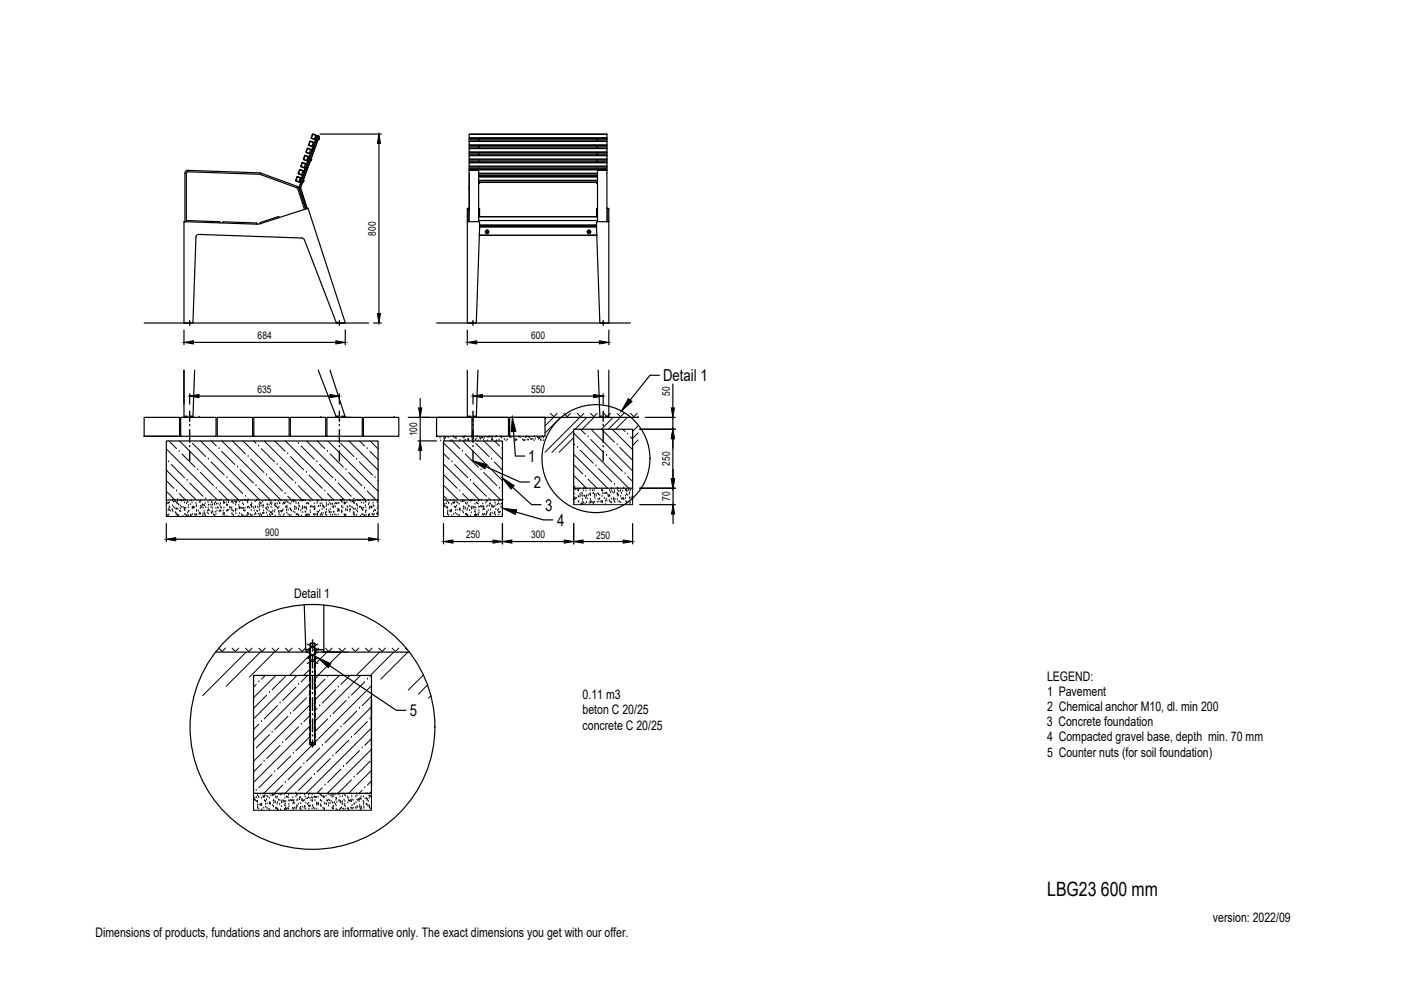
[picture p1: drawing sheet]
<svg xmlns="http://www.w3.org/2000/svg" width="297mm" height="210mm" viewBox="0 0 297 210" stroke-linecap="round" stroke-linejoin="round" font-family="sans-serif">
<!-- layer: 0 -->
<g fill="none" stroke="#000" stroke-width=".25">
<path d="M39.8 36.1l-.4 .2-.2 .4v10.3M39.8 36.1l15.3 .6M55 36.7l8.1 2.8M55.1 37l-15.5-.5-.1 10.5M55.1 37l7.8 2.8M62.8 38.2l.8 .4M62.9 39.8l.2 .2 1.5 4.4M62.9 37.5l-.2 .8 .9 .4M63 39.5l.4 .4 1.4 4.4-1.4-4.4M63.1 37.4l-.2 .1M63.1 37.4l.8 .4M63.3 36.9l.9 .2"/>
<path d="M63.3 36.8l.9 .3M63.4 39.7v.2M63.5 36l.1-.1 .8 .4M63.5 36l-.2 .9M63.6 38.7l3.6-9.9h.2l-3.6 9.9M63.6 38.7h.2M63.6 38.6v.1M63.6 38.3h.1M63.6 38.3l.1 .1M63.7 38.1l-.1 .2M63.7 38.1h.1M63.9 37.8l-.2-.1-.3 .8 .2 .1"/>
<path d="M63.9 37.8l-.9-.3-.2 .8M64.1 38.6h.1M64.3 38.1l.1 .1M64.3 38.6h-.1M64.3 38.5v.1M64.4 38.1v.2M64.4 38.2l-.2 .4M64.4 33.7l.9 .4M64.4 38.3h.1M64.4 38.3l-.1 .3 .1-.3M64.4 36.3l-.8-.3-.3 .8M64.4 36.3l-.2-.1-.3 .8 .3 .1"/>
<path d="M64.6 33l1 .2-.9-.2-.3 .7M64.6 33l-.3 .8 1 .3M65 34.8l-.9-.3-.2 .8 .8 .3M65 34.8l-.8-.4-.2 .1-.2 .8 .9 .3M65 34.8l-.2-.1-.3 .8 .2 .1M65.2 31.4l.9 .3-.9-.2-.2 .8 .8 .4-.9-.4zM65.3 33.8h.1M65.3 33.6v.2M65.3 33.6h.1M65.4 33.5l-.1 .3M65.4 33.5l.1 .1M65.4 33.5l-.1 .1"/>
<path d="M65.5 33.3l-.2-.1-.3 .8 .3 .1M65.8 30l-.3 .8 .8 .4-.8-.3-.1-.2 .3-.8 .9 .4M65.8 30l.8 .3M65.8 34.1h.1M65.9 31.7l-.3 .8 .2 .1M66 33.6h.1M66 34l-.2 .1M66 34h.1M66 33.6l.1 .2M66 33.6l-.2 .5M66.1 33.8h.1M66.1 33.8l-.1 .3 .1-.3"/>
<path d="M66.1 29.3l.8 .3M66.2 28.5l.2-.1 .8 .3-.8-.2M66.2 28.5l-.2 .8 .9 .3M66.4 28.5l-.3 .8M66.6 30.3l-.2-.1-.3 .8 .3 .1M66.9 29.3h.1M67 29l-.1 .3M67 29l.1 .1M67 29h.1M67.2 28.8l-.3-.1-.2 .8 .2 .1M67.4 29.6h.1M67.6 28.8v.2"/>
<path d="M67.6 28.9l-.2-.1-4 10.9 .4-1M67.6 29.5l-.1 .1M67.6 29.5h.1M67.6 29.5l.1-.2-.1 .2M67.6 29.1l.1 .2M67.6 29l-3.9 10.8 1.4 4.4M67.6 29l-.1 .6M67.7 29.3h.1M67.8 28.4h13M80.3 30.4v36.1M99.5 35.9l29.2 .1zM99.5 28.5l29.2-.1v.8h-29.2v-.7h29.2"/>
<path d="M99.5 36.1h2v10.9h-2.4M99.5 39.9h.1M99.5 39.7h.1M99.5 29.2v.2M99.5 29.7v.2M99.5 30.7v.2M99.5 31.2v.2M99.5 32.2v.2M99.5 32.7v.2M99.5 33.7v.2M99.5 34.2v.2M99.5 35.2v.2"/>
<path d="M99.5 35.7v.2M99.5 36v11M101.5 38.8h.2M101.5 38.4h25.2M101.5 38.2h25.2M101.5 37.5h25.2M101.5 37.4h25.2M101.5 37.2h25.2M101.5 36.9h25.2M101.5 36.7h25.2M101.5 29.7v.2M101.5 31.2v.2"/>
<path d="M101.5 32.7v.2M101.5 34.2v.2M101.5 35.7v.2M101.7 38.8v-.1h-.2h25.2h-.2v.1M101.7 38.8h.1M101.7 29.7v.2M101.7 31.2v.2M101.7 32.7v.2M101.7 34.2v.2M101.7 35.7v.2M101.7 37.2v.2M126.5 38.8h.1"/>
<path d="M126.5 29.7v.2M126.5 31.2v.2M126.5 32.7v.2M126.5 34.2v.2M126.5 35.7v.2M126.5 37.2v.2M126.5 38.8h.2M126.7 29.7v.2M126.7 31.2v.2M126.7 32.7v.2M126.7 34.2v.2M126.7 35.7v.2"/>
<path d="M128.7 35.2v.5h-29.2v-.3h29.2M128.7 34.4v.8h-29.2v-.7h29.2M128.7 34.4l-29.2 .1M128.7 33.7v.5h-29.2v-.3h29.2M128.7 32.9v.8h-29.2v-.7h29.2M128.7 32.9l-29.2 .1M128.7 32.2v.5h-29.2v-.3h29.2M128.7 31.4v.8h-29.2v-.7h29.2M128.7 31.4l-29.2 .1M128.7 30.7v.5h-29.2v-.3h29.2M128.7 29.9v.8h-29.2v-.7h29.2M128.7 29.9l-29.2 .1"/>
<path d="M128.7 29.2v.5h-29.2v-.3h29.2M128.7 29.7v.2M128.7 31.2v.2M128.7 32.7v.2M128.7 34.2v.2M128.7 35.7v.2M128.7 36v11M128.7 36.1h-2v10.9M39.1 47l-.1 21.5M39.3 47h-.2l15.4 .5M39.5 46.8h.1M39.5 46.8l7.1 .2v.3"/>
<path d="M47.3 47.3l.1-.3 7 .3 .1 .2M55.2 47.4l-.7 .1M55.2 47.4l10.1-3.3 7.9 24.3-.3 .1M59.2 46.1l-.2-.2-3.8 1.3v.2M64 50.5l.5 .3 6.8 17.6 .1 .1M64 50.5l-21.8-.8a.6 .6 0 0 0-.7 .6l-.6 18-.2 .2M99.5 44.2h-.2v2.8M99.5 44.1l-.4 .1v24.3M101.5 47l.2 .2M101.5 44.2l.2 .2M101.5 44.1l.2 .2v1.6M101.5 45.9h25.2h-25.2"/>
<path d="M101.5 46.8h25.2M101.7 47.2l-.7 21.1-.2 .2M101.7 48.1h24.8M101.7 47.8h24.8M101.7 47.7h24.8M102.9 49.1a.35 .35 0 0 0 .4 .4 .35 .35 0 0 0 .3-.4M102.9 49.1v.1M103.1 49.1l.2 .2 .1-.2M103.1 49.1h.1M103.2 49h.1M103.2 49.3h.1M103.2 49l-.1 .1"/>
<path d="M103.3 49l.1 .1M103.4 49v.1M103.4 49h.1M103.4 49.3h.1M103.4 49.1h.1M103.6 49.1v.1M103.6 49.9h.1M124.5 49.9h2M124.5 49.1a.35 .35 0 0 0 .4 .4 .35 .35 0 0 0 .3-.4M124.5 49.1v.1M124.7 49.1l.1 .2M124.7 49.1h.1"/>
<path d="M124.8 49h.1M124.8 49.3h.1M124.8 49l-.1 .1M124.9 49l.1 .1M125 49h.1M125 49.3h.1M125 49.1l-.2 .2M125 49.1h.1M125.2 49.1v.1M126.5 47.2l.7 21.1 .2 .2M126.5 48.1h-24.8h24.8M126.5 49.9h-24.9"/>
<path d="M126.7 47l-.2 .2M126.7 44.2l-.2 .2M126.7 44.1l-.2 .2v1.6M128.7 44.2h.2v2.8M128.7 44.1l.4 .1v24.3M129.1 47h-2.4M30.6 68.5h47.6M39 70v3.1M39.7 68.5h.5M40.2 68.3h.1M40.2 68.7h.1M40.2 68v.2"/>
<path d="M40.2 68.4v.2M40.2 68.8v.2M41 72.6h30.2M41.3 78.5l-.4 9.8-.2 .2M67.5 78.5l3.8 9.9 .1 .1M70 78.5l3.2 9.9-.3 .1M71.4 68.5h.1M72 68.3h.1M72 68.7h.1M72 68v.2M72 68.4v.2M72 68.8v.2"/>
<path d="M72 68.5h.4M73.2 69.9v3.2M79.2 68.5h1.6M92.6 68.5h41.1M99.1 78.5v10h.3M99.1 70v3.1M99.8 68.5h.4M100.3 68.3h.1M100.3 68.7h.1M100.3 68v.2M100.3 68.4v.2M100.3 68.8v.2"/>
<path d="M101.1 72.6h26M101.3 78.5l-.3 9.8-.2 .2M126.8 78.5l.4 9.8 .2 .2M127.9 68.3h.1M127.9 68.7h.1M127.9 68v.2M127.9 68.4v.2M127.9 68.8v.2M129.1 78.5v10h-.4M129.1 70v3.1M139.8 79.6h-2l-4.2 5.2M30.6 88.5h7.5v4h-7.5z"/>
<path d="M30.6 92.5h7.1M35.3 93.5h44.9v12.5h-44.9zM38.3 88.5h7.5v4h-7.5zM39 85.7v-7.2v10h.3M39 88.2h.7M39.3 88.5h2M40.2 88.2h.7M40.2 83.5v2.2M42.2 84h27.8M42.3 88.5h.1M46.1 88.5h7.5v4h-7.5zM53.8 88.5h7.5v4h-7.5z"/>
<path d="M61.6 88.5h7.5v4h-7.5zM68.1 88.5h.1M69.3 88.5h7.5v4h-7.5zM71.2 88.2h.7M71.4 88.5h.1M71.5 88.5h.5M72 83.5v2.2M72.2 88.5h2.1M72.4 88.2h.7M77.1 88.5h7.5v4h-7.5zM83.6 88.5h.1M86.6 88.5h48.7"/>
<path d="M88.6 93.5h3.9M89.1 84.5v2M89.1 88.5v5M89.1 95.5v2M92.6 88.5h7.5v4h-7.5zM94 93.5h12.5v12.5h-12.5zM99.1 88.2h.7M99.8 88.5h.4M100.3 83.5v2.2M100.3 88.2h.7M100.3 88.5h7.5v4h-7.5zM102.3 84h23.6"/>
<path d="M103 98.9l7.3 3.3h2M108.1 88.5h7.5v4h-7.5zM108.9 91.5l.4 5.2h2M121.6 91h12.5v12.5h-12.5zM127.2 88.2h.7M127.9 83.5v2.2M128.4 88.2h.7M135.3 88.5h.1M135.6 91h7.6M136.8 88.5h6.4M142.7 81.4v5.1M142.7 88.5v2.5"/>
<path d="M142.7 93v8.5M142.7 99.5v2M35.3 111v3.8M37.3 114.3h40.9M37.7 106h.1M72.7 106h.1M80.2 111v3.8M94 111v4.3M96 114.8h8.5M106.5 111v4.3M106.6 106h.1M108.5 114.8h11.1"/>
<path d="M108.7 103.3l4 3.7h2M109.4 108.6l5.8 1.6h2M121.6 106h.1M121.6 111v4.3M123.6 114.8h8.5M134.1 106h.1M134.1 111v4.3M135.6 103.5h7.6M135.6 107h7.6M142.7 103.5v3.5M142.7 109v2M45.7 138.3h20.1"/>
<path d="M64.5 128.2l.3 9.7 .4 .4M64.8 137.8h1M65.1 138.3l2.3 1.2-2.3 1.2M65.1 136.5l2.3 1.2M65.6 137.8v.5M65.7 138.3v.5M65.7 139.2v1M65.8 138.3h.1M65.8 136.4h1M65.8 136.4v21.1M66.8 138.3h.1M66.8 136.4v21.1"/>
<path d="M66.8 138.3h20M66.8 137.8h1.9M66.9 138.3v.5M66.9 139.2v1M67 137.8v.5M67.4 138.3l-2.3 1.2 2.3 1.2M67.4 136.5l-2.3 1.2M68.7 128.3v10M53.8 143.2h25v25h-25zM65.7 157.8l.6 .4 .6-.4M65.7 140.7v.9M65.7 142.1v.9"/>
<path d="M65.7 143.5v1M65.7 144.9v1M65.7 146.4v.9M65.7 147.8v1.4M65.7 149.7v1M65.7 151.2v.9M65.7 152.6v.9M65.7 154v1M65.7 155.4v1M65.7 156.9v.9M65.7 157.8h1.2M65.8 157.5h1"/>
<path d="M66.9 149.7v1M66.9 151.2v.9M66.9 152.6v.9M66.9 154v1M66.9 155.4v1M66.9 156.9v.9M66.9 140.7v.9M66.9 142.1v.9M66.9 143.5v1M66.9 144.9v1M66.9 146.4v.9M66.9 147.8v1.4"/>
<path d="M69.9 141.1l14.1 9.5h2M78.8 154.3v-6v18.4"/>
<circle cx="103.3" cy="49.1" r=".16"/>
<circle cx="103.3" cy="49.1" r=".15"/>
<circle cx="103.3" cy="49.1" r=".35"/>
<circle cx="124.9" cy="49.1" r=".16"/>
<circle cx="124.9" cy="49.1" r=".15"/>
<circle cx="124.9" cy="49.1" r=".35"/>
<circle cx="126.4" cy="97.2" r="11.4"/>
<circle cx="66.3" cy="154.1" r="26"/>
</g>
<!-- layer: SRAFY -->
<g fill="none" stroke="#000" stroke-width=".21">
<path d="M35.3 99.7l6.3 6.3M35.3 95.2l10.8 10.8M35.8 97.9h.1M35.8 93.5l1.6 1.6M36.3 98.5l2.8 2.8M38 95.7h.1M38.1 93.5l12.5 12.5M38.6 96.2l2.8 2.8M40.8 94l2.8 2.8M41.9 99.6h.1M42.6 93.5l12.5 12.5M44.2 97.4h.1"/>
<path d="M44.7 97.9l2.8 2.8M44.8 93.5l1.1 1.1M46.4 95.1h.1M47 95.7l2.8 2.8M47 93.5l12.6 12.5M49.3 93.5l2.7 2.7M50.4 99h.1M50.9 99.6l2.8 2.8M51.5 93.5l12.5 12.5M52.6 96.8h.1M53.2 97.4l2.8 2.8M53.8 93.5l.5 .5"/>
<path d="M54.8 94.6h.1M55.4 95.1l2.8 2.8M56 93.5l12.5 12.5M58.3 93.5l2.1 2.2M58.8 98.5h.1M59.3 99l2.8 2.8M60.5 93.5l12.5 12.5M61 96.2h.1M61.6 96.8l2.8 2.8M63.3 94h.1M63.8 94.6l2.8 2.8M65 93.5l12.5 12.5"/>
<path d="M67.2 97.9h.1M67.3 93.5l1.6 1.6M67.8 98.5l2.8 2.8M69.4 95.7h.1M69.5 93.5l10.7 10.7M70 96.2l2.8 2.8M72.2 94l2.8 2.8M73.4 99.6h.1M74 93.5l6.2 6.2M75.6 97.4h.1M76.2 97.9l2.8 2.8M76.2 93.5l1.1 1.1"/>
<path d="M77.8 95.1h.1M78.4 95.7l1.8 1.7M78.5 93.5l1.7 1.7M92.7 92.5h.1M93.3 92.9h.1M93.4 93.5h.1M94 98.4l7.7 7.6M94 93.9l12.1 12.1M94 96.1l1.3 1.3M94.1 93h.1M94.2 92.7h.1M94.2 93.4h.1"/>
<path d="M94.2 93.1h.1M94.5 92.9h.1M95 92.8h.1M95.4 93.5h.1M95.8 93.5h.1M95.8 97.9h.1M95.9 93.5l1.6 1.6M96.1 92.6h.1M96.2 92.7h.1M96.4 98.5l2.8 2.8M96.4 92.9h.1M96.7 92.8h.1"/>
<path d="M96.7 93.1h.1M97.4 93.5h.1M97.5 93.4h.1M98.1 95.7h.1M98.1 93.5l8.4 8.4M98.1 92.7h.1M98.3 92.8h.1M98.4 93.4h.1M98.4 92.9h.1M98.6 92.5h.1M98.6 96.2l2.8 2.8M98.7 93.4h.1"/>
<path d="M99.2 93.4h.1M99.2 93.1h.1M99.2 93.3h.1M99.4 93.2h.1M99.4 93.5h.1M100 92.7h.1M100.1 93.2h.1M100.1 92.7h.1M100.4 92.9h.1M100.4 93.1h.1M100.8 93.4h.1M100.9 94l2.8 2.8"/>
<path d="M101 93.1h.1M101.1 92.5h.1M101.3 92.6h.1M101.4 93.5h.1M101.7 92.7h.1M101.8 93.1h.1M101.8 93h.1M102 99.6h.1M102.1 92.7h.1M102.1 92.9h.1M102.4 92.9h.1M102.5 93.3h.1"/>
<path d="M102.6 93.5l3.9 3.9M102.7 92.9h.1M103.3 92.7h.1M103.3 93.5h.1M103.5 92.7h.1M103.7 92.6h.1M103.9 92.7h.1M104.1 92.7h.1M104.2 93.3h.1M104.2 97.4h.1M104.3 92.9h.1M104.3 93.2h.1"/>
<path d="M104.4 92.6h.1M104.5 93.3h.1M104.8 97.9l1.7 1.8M104.9 93.5l1 1.1M105 92.7h.1M105.2 92.5h.1M105.3 93.5h.1M105.8 93.3h.1M106.1 92.7h.1M106.3 92.6h.1M106.3 92.9h.1M106.4 92.7h.1"/>
<path d="M106.5 95.1h.1M106.7 92.7h.1M106.9 93.2h.1M107.3 93.5h.1M107.5 93.2h.1M108 92.7h.1M108.3 92.7h.1M108.3 92.8h.1M108.8 92.7h.1M109.2 93.2h.1M109.3 93.5h.1M109.5 93.2h.1"/>
<path d="M109.6 93.4h.1M110 92.7h.1M110 92.6h.1M110.3 92.8h.1M110.8 93.2h.1M111 93.4h.1M111.2 93.5h.1M111.3 93.4h.1M111.4 92.7h.1M111.5 92.8h.1M111.7 92.6h.1M111.8 93.3h.1"/>
<path d="M112 92.7h.1M112.1 93.3h.1M112.3 92.8h.1M112.5 93.2h.1M112.7 93.2h.1M113 93.1h.1M113.2 93.5h.1M113.3 92.6h.1M113.5 93.1h.1M114 92.7h.1M114.2 93.1h.1M114.2 92.8h.1"/>
<path d="M114.4 93h.1M114.6 93.3h.1M114.7 92.9h.1M114.7 93.4h.1M115 92.5h.1M115.2 93.4h.1M115.2 92.8h.1M115.8 88.5l-.2 .3M116.7 87.6l.7 .8 .7-.8M117.3 88.5l-1.7 1.8M118.8 88.5l-3.2 3.3M119.5 87.6l.8 .8 .7-.8"/>
<path d="M121.6 91.3l-4.6 4.6M121.6 96.3l7.2 7.2M121.6 91.8l11.7 11.7M121.6 98.6l1.9 1.9M121.6 94.1l.3 .2M121.6 92.8l-3.1 3.1M122.4 87.6l.7 .8 .7-.8M122.4 94.9h.1M122.9 88.5l-7.3 7.4M123 95.4l2.8 2.8M123.1 91l1 1M124.4 88.5l-2.5 2.5"/>
<path d="M124.7 92.6h.1M125.2 87.6l.7 .8 .7-.8M125.2 93.2l2.8 2.8M125.3 91l8.8 8.8M125.9 88.5l-2.5 2.5M126.4 98.8h.1M126.9 99.3l2.8 2.9M127.5 91l2.8 2.7M128 87.6l.7 .8 .7-.8M128.6 96.5h.1M129.2 97.1l2.8 2.8M129.8 91l4.3 4.3"/>
<path d="M130 88.5l-2.5 2.5M130.8 94.3h.1M130.9 87.6l.7 .8 .7-.8M131.4 94.9l2.7 2.7M131.5 88.5l-2.5 2.5M132 91l.5 .5M133 88.5l-2.5 2.5M133.1 92h.1M133.6 92.6l.5 .5M133.7 87.6l.7 .8 .7-.8M135.3 91.8l-1.2 1.1M135.3 90.3l-1.2 1.1"/>
<path d="M135.3 93.3l-1.2 1.1M35.3 106.9h.1M35.3 106v3.5h44.9v-3.5M35.3 104.2l1.8 1.8M35.3 101.9l1.6 1.6M35.3 109.3h.1M35.4 109.2h.1M35.4 106.6h.1M35.4 109.4h.1M35.6 106.8h.1M35.7 108.2h.1M35.7 109.4h.1"/>
<path d="M35.7 106.7h.1M35.8 107.9h.1M35.8 109.1h.1M35.9 107.5h.1M35.9 106.6h.1M36 108.2h.1M36 107.6h.1M36.1 108.4h.1M36.5 108.1h.1M36.6 108.1h.1M36.6 106h.1M36.6 106.2h.1"/>
<path d="M36.6 107.3h.1M36.7 108.5h.1M36.8 106.5h.1M36.8 107.6h.1M37.1 106.4h.1M37.1 107.8h.1M37.2 106.4h.1M37.2 108.7h.1M37.3 108.8h.1M37.4 108h.1M37.4 109.2h.1M37.4 104.1h.1"/>
<path d="M37.4 106.6h.1M37.5 107.9h.1M37.5 109.1h.1M37.6 106.8h.1M37.6 106.3h.1M37.6 109.4h.1M37.7 108h.1M37.8 106.9h.1M37.9 109.3h.1M37.9 107.1h.1M38 104.7l1.4 1.3M38.1 108.4h.1"/>
<path d="M38.2 106h.1M38.2 107.9h.1M38.2 107.3h.1M38.3 108.5h.1M38.5 106.2h.1M38.5 107.6h.1M38.6 106.2h.1M38.8 109.5h.1M38.8 106.2h.1M38.8 107.6h.1M39.1 107.8h.1M39.1 106.6h.1"/>
<path d="M39.1 108.1h.1M39.2 109.1h.1M39.2 108.2h.1M39.3 106.1h.1M39.3 109.2h.1M39.4 107.8h.1M39.5 106.8h.1M39.6 109.4h.1M39.7 109.4h.1M39.7 101.8h.1M39.7 106.4h.1M39.8 108.7h.1"/>
<path d="M39.8 106.5h.1M39.9 107.7h.1M40 107.2h.1M40 109.3h.1M40 108.4h.1M40.1 108.4h.1M40.2 102.4l2.8 2.8M40.4 107h.1M40.4 109.3h.1M40.5 109.2h.1M40.5 109.4h.1M40.6 106.2h.1"/>
<path d="M40.7 106.6h.1M40.8 107.8h.1M40.8 107.6h.1M40.8 109.1h.1M41 107.6h.1M41.1 107.8h.1M41.1 107.5h.1M41.1 107.7h.1M41.3 109.2h.1M41.4 109.1h.1M41.5 106.8h.1M41.6 109.3h.1"/>
<path d="M41.6 107.2h.1M41.6 107.5h.1M41.7 108.4h.1M41.7 108.2h.1M41.7 109.1h.1M42 108.4h.1M42.2 109h.1M42.3 106.4h.1M42.3 108.8h.1M42.4 106.6h.1M42.4 108.9h.1M42.5 107.8h.1"/>
<path d="M42.5 107.3h.1M42.5 100.2l2.8 2.8M42.5 109h.1M42.5 106.2h.1M42.8 107.6h.1M42.8 107.3h.1M42.9 107h.1M43 109.4h.1M43 107.1h.1M43 107.8h.1M43.1 108.9h.1M43.3 107.2h.1"/>
<path d="M43.3 108.4h.1M43.3 109.2h.1M43.4 108.9h.1M43.5 106.8h.1M43.6 109.3h.1M43.6 107.6h.1M43.6 105.8h.1M43.9 108.8h.1M44 108.4h.1M44.1 106.5h.1M44.1 107.8h.1M44.2 109h.1"/>
<path d="M44.2 107.1h.1M44.2 108.2h.1M44.3 108.3h.1M44.5 106.2h.1M44.5 107.1h.1M44.8 107.6h.1M44.8 108.7h.1M44.8 106.5h.1M44.9 108.8h.1M45 106.6h.1M45 107.1h.1M45 108.4h.1"/>
<path d="M45 107.7h.1M45 107h.1M45.1 108.6h.1M45.3 109.2h.1M45.5 106.8h.1M45.5 107.1h.1M45.5 109.4h.1M45.5 109.3h.1M45.6 108.6h.1M45.7 106.5h.1M45.8 107.8h.1M45.8 109h.1"/>
<path d="M45.9 103.5h.1M45.9 106.9h.1M46 108.4h.1M46.1 107.7h.1M46.2 106.9h.1M46.3 107.8h.1M46.4 104.1l1.9 1.9M46.5 108.5h.1M46.5 106.2h.1M46.6 107.1h.1M46.7 108.3h.1M46.7 107.6h.1"/>
<path d="M46.8 106.8h.1M46.8 108.3h.1M46.8 108.4h.1M46.9 106h.1M47 107.7h.1M47.3 109.2h.1M47.3 108.3h.1M47.4 106.5h.1M47.4 108.9h.1M47.5 106.8h.1M47.5 107.7h.1M47.5 109.3h.1"/>
<path d="M47.5 108.9h.1M47.5 109h.1M47.6 106.7h.1M47.9 106.6h.1M48 108.4h.1M48 107.1h.1M48.1 101.3h.1M48.1 109.5h.1M48.2 107.2h.1M48.2 108.2h.1M48.2 107.1h.1M48.3 108.3h.1"/>
<path d="M48.5 106.6h.1M48.5 106.2h.1M48.5 108.2h.1M48.7 101.8l2.8 2.9M48.7 107.6h.1M48.7 107.7h.1M49 107.7h.1M49.1 108.1h.1M49.1 106.5h.1M49.1 107.7h.1M49.2 108.9h.1M49.2 109.2h.1"/>
<path d="M49.3 106.4h.1M49.3 108.3h.1M49.4 106.8h.1M49.5 108.4h.1M49.5 109.3h.1M49.7 106.4h.1M49.9 108h.1M49.9 108.4h.1M49.9 106.5h.1M50 107.1h.1M50 108.3h.1M50 108.9h.1"/>
<path d="M50.1 106.7h.1M50.2 106.3h.1M50.2 108h.1M50.4 106.1h.1M50.6 107.2h.1M50.6 109.5h.1M50.7 107.6h.1M50.7 106.5h.1M50.8 107.9h.1M50.8 107.7h.1M50.8 108.9h.1M51 107.7h.1"/>
<path d="M51 106.2h.1M51.2 109.2h.1M51.3 107.7h.1M51.3 109.5h.1M51.4 106.2h.1M51.4 107.8h.1M51.4 106.8h.1M51.5 109.3h.1M51.6 107h.1M51.6 107.8h.1M51.7 108.3h.1M51.7 109.5h.1"/>
<path d="M51.9 106.1h.1M51.9 108.3h.1M52 107.7h.1M52 106.1h.1M52 105.2h.1M52.2 109.4h.1M52.4 106.1h.1M52.4 106.4h.1M52.5 107.6h.1M52.5 108.9h.1M52.5 109.3h.1M52.5 106.6h.1"/>
<path d="M52.6 108.9h.1M52.6 105.8l.2 .2M52.7 107.6h.1M52.7 109h.1M52.9 107.7h.1M53.1 109.2h.1M53.2 107.2h.1M53.2 109.1h.1M53.3 107h.1M53.3 108.3h.1M53.3 107.3h.1M53.3 109.5h.1"/>
<path d="M53.3 107.6h.1M53.4 106.8h.1M53.4 109.3h.1M53.7 107.5h.1M53.8 107.8h.1M53.9 108.3h.1M53.9 109.1h.1M54.1 106.4h.1M54.1 107.6h.1M54.2 107.4h.1M54.2 108.8h.1M54.2 109.1h.1"/>
<path d="M54.3 103h.1M54.4 106.1h.1M54.4 106h.1M54.5 108.4h.1M54.6 108.5h.1M54.6 107.6h.1M54.8 109h.1M54.8 103.5l2.5 2.5M54.9 107.7h.1M55 107h.1M55 108.2h.1M55 109.4h.1"/>
<path d="M55 107.3h.1M55.1 106.6h.1M55.1 109h.1M55.2 109.1h.1M55.2 106.7h.1M55.4 106.8h.1M55.4 107.3h.1M55.4 109.3h.1M55.6 108.9h.1M55.7 106.4h.1M55.7 107.2h.1M55.8 107.6h.1"/>
<path d="M55.8 108.8h.1M55.9 108.3h.1M55.9 107.2h.1M56 108.9h.1M56.4 106.1h.1M56.4 107.8h.1M56.5 108.8h.1M56.5 107.9h.1M56.5 100.7h.1M56.6 107.6h.1M56.6 107h.1M56.7 108.2h.1"/>
<path d="M56.7 109.4h.1M56.7 107.1h.1M56.9 107.7h.1M57 106.1h.1M57 108.4h.1M57.1 107.1h.1M57.1 101.3l2.8 2.8M57.1 106.2h.1M57.1 109.1h.1M57.3 108.7h.1M57.3 106.7h.1M57.4 109.3h.1"/>
<path d="M57.4 106.3h.1M57.5 107.6h.1M57.5 108.8h.1M57.6 107h.1M57.6 106.7h.1M57.7 108.6h.1M57.7 109h.1M57.8 109.1h.1M57.9 108.3h.1M58.2 108.6h.1M58.2 107h.1M58.3 107.3h.1"/>
<path d="M58.3 108.2h.1M58.3 109.4h.1M58.4 106.1h.1M58.4 107.4h.1M58.5 106.9h.1M58.6 107.6h.1M58.8 106.8h.1M58.9 107.7h.1M58.9 107.9h.1M59 108.5h.1M59.1 106.3h.1M59.1 109.1h.1"/>
<path d="M59.1 107.5h.1M59.2 108.8h.1M59.3 106.8h.1M59.3 106.7h.1M59.4 108.4h.1M59.4 109.3h.1M59.6 106.1h.1M59.6 108.5h.1M59.7 108.6h.1M59.8 108.3h.1M59.9 108.3h.1M60 106.9h.1"/>
<path d="M60 108.1h.1M60 109.4h.1M60.2 106.7h.1M60.2 109.1h.1M60.3 106.8h.1M60.3 106.1h.1M60.4 104.7h.1M60.5 106.6h.1M60.6 107.6h.1M60.7 106.3h.1M60.7 108.2h.1M60.8 107.6h.1"/>
<path d="M60.8 108.8h.1M60.8 107.7h.1M60.9 107.3h.1M61 106.5h.1M61 105.2l.8 .8M61.1 108.2h.1M61.1 109.1h.1M61.3 106.7h.1M61.4 109.3h.1M61.5 107.9h.1M61.6 108.1h.1M61.6 108h.1"/>
<path d="M61.6 106.9h.1M61.7 108.1h.1M61.7 109.3h.1M61.8 108.3h.1M61.9 106.4h.1M62.1 106.1h.1M62.2 108.5h.1M62.2 106.4h.1M62.2 106.2h.1M62.3 106.1h.1M62.4 106.3h.1M62.5 108h.1"/>
<path d="M62.5 107.5h.1M62.5 108.7h.1M62.6 107.5h.1M62.7 102.4h.1M62.7 106.3h.1M62.8 106.8h.1M62.8 108h.1M62.8 109.1h.1M62.8 107.7h.1M62.9 109.2h.1M63.1 109.1h.1M63.3 106.9h.1"/>
<path d="M63.3 103l2.8 2.8M63.3 106.7h.1M63.3 108.1h.1M63.3 107.9h.1M63.3 109.3h.1M63.4 107.3h.1M63.5 107.4h.1M63.6 106.2h.1M63.8 108.3h.1M63.9 109.5h.1M63.9 106.2h.1M64.1 108h.1"/>
<path d="M64.1 106.2h.1M64.2 107.5h.1M64.2 107.8h.1M64.2 108.7h.1M64.3 106.1h.1M64.4 106.1h.1M64.5 107.7h.1M64.5 107.5h.1M64.7 106.2h.1M64.7 108.5h.1M64.8 109.3h.1M64.8 107.7h.1"/>
<path d="M64.8 108.6h.1M64.9 100.2h.1M65 106.8h.1M65 108.1h.1M65 107.7h.1M65 109.3h.1M65 109.1h.1M65.1 109.3h.1M65.3 106.7h.1M65.3 109.3h.1M65.3 106.8h.1M65.4 109.1h.1"/>
<path d="M65.4 106.9h.1M65.5 100.7l2.8 2.8M65.6 109.2h.1M65.7 106.2h.1M65.8 108.3h.1M65.8 107.5h.1M65.8 108.7h.1M65.9 107.6h.1M66 107.4h.1M66.2 107.5h.1M66.3 106.1h.1M66.5 109.1h.1"/>
<path d="M66.5 107.5h.1M66.6 108h.1M66.6 106.8h.1M66.7 108h.1M66.7 109.3h.1M66.7 107.4h.1M66.7 108.1h.1M66.8 107.7h.1M66.8 109.1h.1M67 109.1h.1M67.2 106.7h.1M67.2 106.2h.1"/>
<path d="M67.3 108.6h.1M67.3 109.3h.1M67.3 109h.1M67.3 106.3h.1M67.4 106.2h.1M67.5 107.4h.1M67.5 108.6h.1M67.6 107.3h.1M67.7 108.3h.1M67.9 106.8h.1M67.9 109.2h.1M67.9 107.3h.1"/>
<path d="M68 109.3h.1M68.2 108.9h.1M68.2 106.1h.1M68.2 106.8h.1M68.3 108h.1M68.3 109.3h.1M68.4 107.2h.1M68.5 107.5h.1M68.5 108.9h.1M68.5 107.4h.1M68.6 107.5h.1M68.8 107.7h.1"/>
<path d="M68.9 104.1h.1M69 109.1h.1M69 108.8h.1M69.1 106.2h.1M69.1 107.4h.1M69.2 108.6h.1M69.2 108h.1M69.2 106.7h.1M69.3 109.3h.1M69.3 107.1h.1M69.4 104.7l1.4 1.3M69.6 107.1h.1"/>
<path d="M69.7 108.3h.1M69.8 106.3h.1M69.8 108.6h.1M69.9 108.7h.1M70 106.8h.1M70 108h.1M70 109.2h.1M70.1 107h.1M70.2 108.6h.1M70.2 106.1h.1M70.4 106.9h.1M70.5 107.5h.1"/>
<path d="M70.5 109.2h.1M70.5 107h.1M70.7 108.6h.1M70.7 106.2h.1M70.7 107.7h.1M70.8 107.4h.1M70.8 108.6h.1M71 109.1h.1M71 106.9h.1M71.1 107.5h.1M71.1 101.8h.1M71.2 106.7h.1"/>
<path d="M71.2 109.3h.1M71.3 106.8h.1M71.6 108.4h.1M71.6 106.7h.1M71.7 108h.1M71.7 102.4l2.8 2.8M71.7 108.3h.1M71.7 109.2h.1M71.8 106.8h.1M71.8 108.2h.1M71.9 108.4h.1M72.2 106.1h.1"/>
<path d="M72.3 106.3h.1M72.4 108.7h.1M72.4 108.3h.1M72.4 107.5h.1M72.4 106.1h.1M72.4 106.4h.1M72.5 107.3h.1M72.5 108.6h.1M72.7 107.7h.1M72.7 106.7h.1M73 109.1h.1M73 106.9h.1"/>
<path d="M73 109.2h.1M73 106.6h.1M73.1 109.4h.1M73.2 106.7h.1M73.2 109.3h.1M73.3 106.7h.1M73.3 108h.1M73.3 108.2h.1M73.3 109.2h.1M73.6 106.5h.1M73.6 108.2h.1M73.6 107.5h.1"/>
<path d="M73.7 108.3h.1M73.8 107.6h.1M73.9 100.2l2.8 2.8M74.1 106.1h.1M74.1 108.1h.1M74.2 107.3h.1M74.2 106.1h.1M74.2 108.5h.1M74.3 108.1h.1M74.4 106.4h.1M74.4 107.5h.1M74.7 107.7h.1"/>
<path d="M74.8 106.4h.1M74.9 106.4h.1M74.9 109.1h.1M74.9 108.7h.1M75 106.7h.1M75 107.9h.1M75 108h.1M75 105.8h.1M75.1 109.1h.1M75.1 108.8h.1M75.1 106.7h.1M75.2 109.3h.1"/>
<path d="M75.3 106.3h.1M75.3 108h.1M75.6 106.9h.1M75.6 109.3h.1M75.6 108.3h.1M75.7 107h.1M75.7 106.1h.1M75.8 107.3h.1M75.8 108.5h.1M75.9 107.9h.1M76.1 106.2h.1M76.2 106.1h.1"/>
<path d="M76.2 107.6h.1M76.4 107.5h.1M76.4 109.4h.1M76.5 106.2h.1M76.6 106.7h.1M76.7 107.7h.1M76.7 107.9h.1M76.7 109.1h.1M76.7 107.8h.1M76.9 108.1h.1M76.9 109.1h.1M77 108.2h.1"/>
<path d="M77 106.1h.1M77 107.7h.1M77.1 106.7h.1M77.2 109.3h.1M77.3 103.5h.1M77.3 109.3h.1M77.4 106h.1M77.5 106.4h.1M77.5 107.3h.1M77.5 108.7h.1M77.5 108.5h.1M77.6 107.7h.1"/>
<path d="M77.6 106.5h.1M77.6 108.3h.1M77.6 109.3h.1M77.8 104.1l2 1.9M78.1 106.1h.1M78.1 107h.1M78.2 109.2h.1M78.2 109.3h.1M78.3 106.7h.1M78.3 109.4h.1M78.3 107.9h.1M78.3 109.1h.1"/>
<path d="M78.4 107.5h.1M78.6 107.7h.1M78.8 107.5h.1M78.8 107.6h.1M78.9 107.7h.1M78.9 109.1h.1M79 109.1h.1M79.1 106.7h.1M79.1 106h.1M79.1 107.2h.1M79.1 109.3h.1M79.2 108.5h.1"/>
<path d="M79.3 107.4h.1M79.3 109.1h.1M79.4 108.2h.1M79.5 101.3h.1M79.6 108.3h.1M79.9 109h.1M80 106.6h.1M80 107.8h.1M80 106.4h.1M80 109.1h.1M80.1 108.8h.1M80.1 101.8l.1 .1"/>
<path d="M80.1 106.1h.1M80.1 107.3h.1M94 106v3.5h12.5v-3.5M94 102.9l3.2 3.1M94 105.1l.7 .7M94.1 109.5h.1M94.1 106.1h.1M94.1 100.7l2.8 2.8M94.2 107.2h.1M94.3 106.9h.1M94.3 107.4h.1M94.4 107.5h.1"/>
<path d="M94.6 106.8h.1M94.6 107.7h.1M94.8 106.4h.1M94.9 107.6h.1M94.9 108.4h.1M94.9 109.1h.1M94.9 107.9h.1M94.9 108.8h.1M95.1 106.7h.1M95.2 106.7h.1M95.2 109.2h.1M95.2 108.4h.1"/>
<path d="M95.5 106.1h.1M95.5 108.4h.1M95.6 108.3h.1M95.6 108.5h.1M95.7 107h.1M95.7 108.2h.1M95.7 108.3h.1M95.8 109.4h.1M96 106.6h.1M96.1 106.1h.1M96.1 106.7h.1M96.2 109.1h.1"/>
<path d="M96.3 106.8h.1M96.3 106.6h.1M96.3 107.5h.1M96.5 106.4h.1M96.5 107.6h.1M96.5 108.8h.1M96.6 108.2h.1M96.6 107.6h.1M96.8 107.3h.1M96.9 109.1h.1M96.9 106.5h.1M96.9 108.2h.1"/>
<path d="M97.1 106.7h.1M97.1 109.2h.1M97.4 106.9h.1M97.4 108.2h.1M97.4 109.4h.1M97.4 107.9h.1M97.4 108.1h.1M97.5 104.1h.1M97.6 108h.1M97.6 108.3h.1M97.7 106.4h.1M98 106.1h.1"/>
<path d="M98.1 106.4h.1M98.1 104.7l1.3 1.3M98.1 106.1h.1M98.1 108.5h.1M98.2 106.2h.1M98.2 106.3h.1M98.2 107.5h.1M98.3 108.8h.1M98.3 108h.1M98.3 107.5h.1M98.6 106.3h.1M98.6 107.6h.1"/>
<path d="M98.6 107.9h.1M98.7 106.7h.1M98.7 109.1h.1M98.8 109.1h.1M98.9 109.2h.1M99 106.9h.1M99 108.2h.1M99 106.7h.1M99.1 109.4h.1M99.1 109.2h.1M99.2 107.9h.1M99.2 109.5h.1"/>
<path d="M99.3 107.3h.1M99.4 106.2h.1M99.5 107.4h.1M99.6 108.3h.1M99.7 109.4h.1M99.7 101.8h.1M99.8 106.1h.1M99.8 106.3h.1M99.9 107.5h.1M99.9 108.7h.1M100 107.9h.1M100 107.8h.1"/>
<path d="M100.1 106h.1M100.3 106.1h.1M100.3 107.5h.1M100.3 102.4l2.8 2.8M100.3 107.7h.1M100.6 107.6h.1M100.6 109.3h.1M100.6 106.2h.1M100.6 108.5h.1M100.7 106.9h.1M100.7 108.1h.1M100.8 108.6h.1"/>
<path d="M100.8 109.3h.1M100.8 109.1h.1M100.9 107.6h.1M100.9 109.3h.1M101 106.7h.1M101.1 109.2h.1M101.2 106.8h.1M101.3 109.1h.1M101.4 106.9h.1M101.4 109.2h.1M101.5 106.3h.1M101.5 107.5h.1"/>
<path d="M101.5 108.3h.1M101.5 108.7h.1M101.7 107.5h.1M101.9 107.4h.1M102 106h.1M102.1 107.5h.1M102.3 107.5h.1M102.3 109.1h.1M102.4 106.9h.1M102.4 108.1h.1M102.4 109.3h.1M102.5 107.6h.1"/>
<path d="M102.5 108h.1M102.5 100.2l2.9 2.8M102.6 107.4h.1M102.6 109.1h.1M102.7 108.1h.1M102.8 109.1h.1M103 106.7h.1M103.1 109.2h.1M103.2 109h.1M103.2 106.2h.1M103.2 107.5h.1M103.2 108.6h.1"/>
<path d="M103.3 108.7h.1M103.3 106.3h.1M103.4 107.3h.1M103.5 108.2h.1M103.7 105.8h.1M103.8 107.3h.1M103.8 106.8h.1M103.9 109.1h.1M104 109.3h.1M104 106.9h.1M104 106h.1M104 108.1h.1"/>
<path d="M104 108.9h.1M104.1 109.3h.1M104.3 107.5h.1M104.3 107.2h.1M104.3 108.8h.1M104.5 107.4h.1M104.5 107.6h.1M104.6 107.5h.1M104.8 109.1h.1M104.8 106.2h.1M104.9 108.8h.1M104.9 107.4h.1"/>
<path d="M104.9 108.7h.1M105 106.7h.1M105 109.2h.1M105.1 108h.1M105.1 107.1h.1M105.5 107h.1M105.5 108.2h.1M105.7 106.8h.1M105.7 108h.1M105.7 108.6h.1M105.7 106.3h.1M105.8 108.6h.1"/>
<path d="M105.8 109.3h.1M105.9 108.7h.1M105.9 103.5h.1M106 107h.1M106 106h.1M106.1 108.6h.1M106.2 107.5h.1M106.4 106.8h.1M106.4 109.2h.1M106.5 106.2h.1M106.5 104.1v.1M106.5 106.9h.1"/>
<path d="M106.5 107.6h.1M106.5 107.4h.1M121.6 103.5v3.5h12.5v-3.5M121.6 100.8l2.7 2.7M121.7 104.1h.1M121.7 103.5h.1M121.7 106.6h.1M121.8 104.7h.1M121.8 105.5h.1M121.8 106h.1M121.9 103.3h.1M121.9 105.7h.1"/>
<path d="M122 103.8h.1M122 105.8h.1M122.2 105.7h.1M122.4 103.7h.1M122.5 103.9h.1M122.6 106.3h.1M122.6 104.1h.1M122.6 105.4h.1M122.6 104h.1M122.7 105.3h.1M122.7 106.5h.1M122.9 103.7h.1"/>
<path d="M122.9 104.9h.1M123 105.3h.1M123.2 104.6h.1M123.2 106.9h.1M123.2 105h.1M123.3 107h.1M123.5 106.5h.1M123.5 105.2h.1M123.5 104.7h.1M123.5 105.9h.1M123.5 106.9h.1M123.7 104.1h.1"/>
<path d="M123.7 106.6h.1M123.7 103.6h.1M123.8 105.1h.1M123.9 105.2h.1M124.1 106.8h.1M124.1 103.5h.1M124.1 101h.1M124.2 105.6h.1M124.2 104.1h.1M124.3 105.3h.1M124.3 106.5h.1M124.3 105.1h.1"/>
<path d="M124.5 105.7h.1M124.7 105.1h.1M124.7 101.6l1.9 1.9M124.9 106.7h.1M124.9 104.9h.1M125.1 104h.1M125.1 106.3h.1M125.1 104.7h.1M125.2 105.9h.1M125.2 105h.1M125.3 106.7h.1M125.3 106.4h.1"/>
<path d="M125.4 106.5h.1M125.6 104.1h.1M125.7 106.6h.1M125.7 104.6h.1M125.8 106.6h.1M125.8 106.9h.1M125.9 104.7h.1M126 104h.1M126 105.3h.1M126 106.5h.1M126 104.9h.1M126.1 105.6h.1"/>
<path d="M126.4 104.9h.1M126.4 105.2h.1M126.6 106.5h.1M126.8 104.7h.1M126.8 105.9h.1M126.9 104.8h.1M126.9 104.9h.1M127 106.4h.1M127 105.8h.1M127.2 105.9h.1M127.2 105h.1M127.4 106.5h.1"/>
<path d="M127.5 106.4h.1M127.6 104h.1M127.7 105.2h.1M127.7 106.6h.1M127.7 106.5h.1M127.7 106.4h.1M127.8 104.7h.1M127.8 104.1h.1M128.1 104.6h.1M128.1 105.6h.1M128.3 104.6h.1M128.3 106.2h.1"/>
<path d="M128.3 107h.1M128.5 104.6h.1M128.5 105.8h.1M128.6 104.6h.1M128.7 106.2h.1M128.9 104.9h.1M129 105.2h.1M129.1 105.3h.1M129.1 105h.1M129.2 106.1h.1M129.3 104h.1M129.3 105.2h.1"/>
<path d="M129.3 106.5h.1M129.4 106.4h.1M129.5 104.5h.1M129.6 104h.1M129.6 105.8h.1M129.7 106.6h.1M129.7 103.6h.1M129.8 104.4h.1M130 106h.1M130.1 105.6h.1M130.1 104.6h.1M130.2 105.8h.1"/>
<path d="M130.2 104.1h.1M130.3 106.4h.1M130.3 102.7h.1M130.3 104.3h.1M130.4 106.5h.1M130.4 106h.1M130.8 103.3l.3 .2M130.8 104.9h.1M130.9 104.7h.1M130.9 105.9h.1M131 104h.1M131 104.8h.1"/>
<path d="M131 105.2h.1M131 106.4h.1M131.1 105h.1M131.2 104.2h.1M131.4 106.4h.1M131.5 104.2h.1M131.5 105.3h.1M131.6 104h.1M131.6 106.6h.1M131.8 105.8h.1M131.8 104.6h.1M132 104.1h.1"/>
<path d="M132.1 105.6h.1M132.1 105.8h.1M132.1 103.5h.1M132.2 105.8h.1M132.3 106h.1M132.5 100.5h.1M132.6 105.7h.1M132.6 103.9h.1M132.7 105.2h.1M132.7 106.4h.1M132.8 104.1h.1M132.8 104.8h.1"/>
<path d="M132.8 106.5h.1M132.9 104h.1M132.9 104.2h.1M133.1 101l1 1.1M133.1 105h.1M133.2 104h.1M133.3 106.4h.1M133.4 104.7h.1M133.5 105.6h.1M133.5 104.5h.1M133.5 105.8h.1M133.5 104h.1"/>
<path d="M133.6 107h.1M133.6 106.6h.1M133.7 103.9h.1M133.8 105.5h.1M134.1 105.6h.1M134.1 105.3h.1M46.4 137.4l.7 .7 .7-.7M49.2 137.4l.7 .7 .7-.7M52 137.4l.7 .7 .7-.7M52.2 138.3l-9.2 9.2M54.9 137.4l.7 .7 .7-.7M55.2 138.3l-7.3 7.2"/>
<path d="M57.7 137.4l.7 .7 .7-.7M58.2 138.3l-5.3 5.2M60.5 137.4l.7 .7 .7-.7M63.3 137.4l.7 .7 .8-.7M65.8 138.8l-4.4 4.4M66.2 137.4l.7 .7 .7-.7M69 137.4l.7 .7 .7-.7M69.3 138.3l-2.5 2.5M71.8 137.4l.7 .7 .7-.7M72.3 138.3l-4.9 4.9M74.7 137.4l.7 .7 .7-.7M77.5 137.4l.7 .7 .7-.7"/>
<path d="M80.3 137.4l.7 .7 .7-.7M80.5 138.3l-5 4.9M83.1 137.4l.7 .7 .8-.7M83.5 138.3l-5 4.9M86 137.4l.3 .4M86.5 138.3l-5.8 5.7M53.8 159.2h.1M54 143.2l-.2 .3M54.3 145.1l-.5 .6M54.9 144.6h.1M54.9 153.5l-1.1 1.2M55.4 153h.1"/>
<path d="M56.2 143.2l-.8 .8M56.6 147.4l-2.8 2.8M57.1 146.8h.1M57.1 155.8l-2.8 2.8M57.7 155.2h.1M58.5 143.2l-4.7 4.7M58.8 149.6l-2.8 2.8M59.4 149.1h.1M59.4 158l-2.8 2.8M59.9 157.5h.1M60.5 143.4l-2.8 2.8M61.1 151.9l-2.8 2.8"/>
<path d="M61.6 151.3h.1M62.2 159.7h.1M62.7 145.7l-2.8 2.8M63 143.2l-9.2 9.2M63.3 145.1h.1M63.3 154.1l-2.8 2.8M63.9 153.5h.1M65 147.9l-2.8 2.8M65.2 143.2l-1.3 1.4M65.5 147.4h.1M65.5 156.4l-2.8 2.8M65.8 141.8l-1.4 1.4"/>
<path d="M65.8 144.9l-12 12M65.8 149.4l-12 12M65.8 153.9l-12 12M65.8 151.7l-1.4 1.3M66.3 157.8l-10.4 10.4M67.2 150.2l-.4 .5M67.5 143.2l-.7 .7M67.8 149.6h.1M67.8 158.6l-2.8 2.8M68.4 158h.1M68.9 144l-2.1 2.2M69.5 143.4h.1"/>
<path d="M69.5 152.4l-2.7 2.7M70 151.9h.1M71.2 146.2l-2.8 2.9M71.7 145.7h.1M71.7 154.7l-2.8 2.8M72 143.2l-5.2 5.2M72.3 154.1h.1M73.4 148.5l-2.8 2.8M74 147.9h.1M74 156.9l-2.8 2.8M74.2 143.2l-1.9 1.9M74.5 156.4h.1"/>
<path d="M75.7 150.7l-2.9 2.8M76.2 150.2h.1M76.2 159.2l-2.8 2.8M76.5 143.2l-9.7 9.7M76.8 158.6h.1M77.3 144.6l-2.8 2.8M77.9 144h.1M77.9 153l-2.8 2.8M78.5 152.4h.1M78.7 143.2l-.2 .2M78.8 145.4l-12 12M78.8 149.9l-18.4 18.3"/>
<path d="M78.8 154.4l-13.9 13.8M78.8 158.9l-9.4 9.3M78.8 147.6l-2 2M78.8 156.6l-1.5 1.4M89.8 143.1l-3.2 3.2M90.6 145.2l-1.9 2M91.4 147.5l-.5 .5M53.8 168.2v3.6h25v-3.6M53.8 168.1h.1M53.8 171.8h.1M53.8 168.4h.1M54 169.5h.1"/>
<path d="M54 169.2h.1M54.1 169.6h.1M54.1 169.8h.1M54.3 167.6h.1M54.4 169.1h.1M54.4 170h.1M54.6 168.7h.1M54.6 169.9h.1M54.6 171.4h.1M54.6 170.7h.1M54.6 170.2h.1M54.6 171.1h.1"/>
<path d="M54.8 169h.1M54.9 169h.1M54.9 171.5h.1M54.9 170.7h.1M55.2 168.4h.1M55.3 170.7h.1M55.3 170.6h.1M55.4 170.8h.1M55.4 169.3h.1M55.4 162l-1.6 1.7M55.5 170.5h.1M55.5 170.6h.1"/>
<path d="M55.5 171.7h.1M55.7 168.9h.1M55.8 168.4h.1M55.9 169h.1M55.9 171.3h.1M56 169.1h.1M56 161.4h.1M56.1 168.9h.1M56.1 169.8h.1M56.2 168.7h.1M56.2 169.9h.1M56.3 171.1h.1"/>
<path d="M56.3 170.5h.1M56.3 169.9h.1M56.5 169.6h.1M56.6 168.8h.1M56.6 171.4h.1M56.6 170.4h.1M56.8 169h.1M56.9 171.5h.1M57.1 169.2h.1M57.1 170.5h.1M57.2 171.7h.1M57.2 170.2h.1"/>
<path d="M57.2 170.4h.1M57.3 170.3h.1M57.3 170.6h.1M57.4 168.7h.1M57.7 164.2l-2.8 2.8M57.8 168.4h.1M57.8 168.7h.1M57.8 170.8h.1M57.9 168.5h.1M57.9 168.6h.1M57.9 169.8h.1M58 171.1h.1"/>
<path d="M58 170.3h.1M58 169.8h.1M58.3 163.6h.1M58.3 168.6h.1M58.3 169.9h.1M58.4 170.2h.1M58.4 169h.1M58.5 171.4h.1M58.6 171.4h.1M58.6 171.5h.1M58.7 169.2h.1M58.7 170.5h.1"/>
<path d="M58.8 169h.1M58.8 171.7h.1M58.8 171.5h.1M58.9 170.2h.1M58.9 171.8h.1M59.1 169.6h.1M59.2 168.5h.1M59.2 169.7h.1M59.3 170.6h.1M59.5 171.7h.1M59.5 168.4h.1M59.6 168.6h.1"/>
<path d="M59.6 169.8h.1M59.6 171h.1M59.7 170h.1M59.7 170.2h.1M59.8 168.3h.1M59.9 166.5l-1.7 1.7M60 168.4h.1M60 169.8h.1M60.1 170h.1M60.3 169.9h.1M60.3 171.6h.1M60.3 168.5h.1"/>
<path d="M60.4 170.8h.1M60.4 169.2h.1M60.5 170.4h.1M60.5 170.9h.1M60.5 165.9h.1M60.5 171.6h.1M60.5 171.4h.1M60.6 169.9h.1M60.7 171.6h.1M60.7 169h.1M60.8 171.5h.1M61 169.1h.1"/>
<path d="M61 171.4h.1M61.1 169.2h.1M61.2 171.5h.1M61.2 168.6h.1M61.2 169.8h.1M61.3 170.6h.1M61.3 171h.1M61.5 169.8h.1M61.6 160.3l-2.8 2.8M61.6 169.7h.1M61.8 168.3h.1M61.8 169.8h.1"/>
<path d="M62 169.8h.1M62 171.4h.1M62.1 169.2h.1M62.1 170.4h.1M62.2 171.6h.1M62.3 169.9h.1M62.3 170.2h.1M62.3 169.7h.1M62.4 171.3h.1M62.4 170.4h.1M62.5 171.3h.1M62.7 169h.1"/>
<path d="M62.7 168.1h.1M62.8 171.5h.1M62.9 171.3h.1M62.9 168.5h.1M62.9 169.7h.1M62.9 170.9h.1M63 171h.1M63 168.6h.1M63.2 169.6h.1M63.2 170.5h.1M63.5 169.5h.1M63.5 169.1h.1"/>
<path d="M63.6 171.4h.1M63.7 171.5h.1M63.7 169.2h.1M63.7 168.3h.1M63.8 170.4h.1M63.8 171.2h.1M63.8 171.6h.1M63.9 162.5l-2.8 2.8M64 169.8h.1M64 169.5h.1M64.1 171.1h.1M64.2 169.7h.1"/>
<path d="M64.2 169.9h.1M64.3 169.8h.1M64.4 162h.1M64.5 171.3h.1M64.6 168.5h.1M64.6 171.1h.1M64.6 169.7h.1M64.6 171h.1M64.7 169h.1M64.8 171.5h.1M64.9 170.3h.1M64.9 169.4h.1"/>
<path d="M65.2 169.3h.1M65.2 170.5h.1M65.4 169.1h.1M65.5 170.9h.1M65.5 170.3h.1M65.5 168.6h.1M65.5 171.5h.1M65.6 171h.1M65.7 168.3h.1M65.7 169.3h.1M65.8 170.9h.1M66 169.7h.1"/>
<path d="M66.1 169.1h.1M66.1 164.8l-2.8 2.8M66.2 171.5h.1M66.2 168.5h.1M66.2 169.2h.1M66.2 169.7h.1M66.2 169.9h.1M66.3 171h.1M66.3 170.8h.1M66.5 171.3h.1M66.6 169.1h.1M66.7 164.2h.1"/>
<path d="M66.7 168.9h.1M66.7 171.5h.1M66.8 169.7h.1M66.9 169.1h.1M67.1 169.1h.1M67.1 170.3h.1M67.2 171.5h.1M67.2 170.7h.1M67.2 170.5h.1M67.4 170.3h.1M67.4 169h.1M67.5 170.7h.1"/>
<path d="M67.5 170.4h.1M67.7 168.3h.1M67.9 168.4h.1M67.9 169.7h.1M68 170.9h.1M68 168.6h.1M68 170.6h.1M68.1 170.9h.1M68.1 168.7h.1M68.2 169.9h.1M68.3 168.9h.1M68.4 167l-1.2 1.2"/>
<path d="M68.4 171.3h.1M68.6 168.9h.1M68.7 168.9h.1M68.7 169.2h.1M68.7 169.1h.1M68.7 171.5h.1M68.7 170.3h.1M68.8 171.5h.1M68.8 171.6h.1M68.9 170.5h.1M68.9 166.5h.1M69.1 168.8h.1"/>
<path d="M69.2 170.5h.1M69.2 170.4h.1M69.3 169.8h.1M69.4 169.9h.1M69.6 168.4h.1M69.6 169.7h.1M69.6 170.9h.1M69.7 168.3h.1M69.7 170.4h.1M69.9 169.7h.1M70 170.4h.1M70 168.7h.1"/>
<path d="M70 160.8l-2.8 2.8M70.2 169.9h.1M70.3 168.6h.1M70.4 169h.1M70.4 171.3h.1M70.5 170.2h.1M70.5 171.5h.1M70.6 168.6h.1M70.6 170.3h.1M70.6 160.3h.1M70.6 171h.1M70.6 168.9h.1"/>
<path d="M70.7 171.5h.1M70.7 171.1h.1M70.8 168.6h.1M70.9 170.2h.1M71.1 170.5h.1M71.2 168.4h.1M71.2 169.2h.1M71.2 169.7h.1M71.3 170.9h.1M71.3 171.6h.1M71.3 169.3h.1M71.4 170.2h.1"/>
<path d="M71.5 171.8h.1M71.6 168.3h.1M71.7 168.5h.1M71.9 169.8h.1M71.9 169.7h.1M72 171.7h.1M72 168.4h.1M72.1 169h.1M72.1 170.2h.1M72.2 169.9h.1M72.2 171.5h.1M72.3 163.1l-2.8 2.8"/>
<path d="M72.3 170h.1M72.4 171.3h.1M72.5 170.4h.1M72.6 168.4h.1M72.6 168.9h.1M72.6 170h.1M72.6 170.5h.1M72.7 171.5h.1M72.8 162.5h.1M72.9 171.6h.1M72.9 168.4h.1M72.9 169.6h.1"/>
<path d="M73 170.8h.1M73.1 170.5h.1M73.1 168.7h.1M73.1 169.9h.1M73.2 171h.1M73.2 171.6h.1M73.2 168.8h.1M73.6 168.3h.1M73.7 169h.1M73.7 171.5h.1M73.8 170.2h.1M73.8 171.5h.1"/>
<path d="M73.8 169.3h.1M73.8 171.6h.1M73.9 169.7h.1M73.9 171.7h.1M74 169.8h.1M74.1 169.9h.1M74.3 169.8h.1M74.4 171.3h.1M74.4 169.9h.1M74.5 165.3l-2.8 2.8M74.5 170h.1M74.6 168.4h.1"/>
<path d="M74.6 171.4h.1M74.6 168.9h.1M74.6 169.6h.1M74.7 170.8h.1M74.7 171.5h.1M74.9 169.7h.1M74.9 171.3h.1M75.1 164.8h.1M75.1 170.5h.1M75.4 169h.1M75.4 171.3h.1M75.5 170.2h.1"/>
<path d="M75.5 171.4h.1M75.6 168.3h.1M75.7 168.7h.1M75.7 169.6h.1M75.7 171h.1M75.8 169.7h.1M75.8 171.1h.1M76 169.5h.1M76.1 169.9h.1M76.2 168.4h.1M76.2 169.6h.1M76.3 170.8h.1"/>
<path d="M76.3 171.2h.1M76.3 169.3h.1M76.4 171.3h.1M76.4 171.7h.1M76.5 169.4h.1M76.6 169.5h.1M76.6 168.9h.1M76.6 171.5h.1M76.6 171.1h.1M76.8 167.6l-.7 .6M77 169.9h.1M77.1 170.5h.1"/>
<path d="M77.1 168.9h.1M77.1 170.2h.1M77.1 171h.1M77.2 171.4h.1M77.3 167h.1M77.4 169.4h.1M77.6 168.3h.1M77.6 170.5h.1M77.8 169.3h.1M77.8 170.6h.1M77.8 169.7h.1M77.9 168.3h.1"/>
<path d="M77.9 169.5h.1M78 170.7h.1M78 170.9h.1M78.1 169.9h.1M78.2 168.7h.1M78.3 169.3h.1M78.3 171.1h.1M78.3 170.9h.1M78.3 171.3h.1M78.4 168.8h.1M78.5 161.4l-2.8 2.8M78.5 168.9h.1"/>
<path d="M78.6 171.5h.1M78.7 168.9h.1M78.7 170.2h.1M78.8 163.3l-4.9 4.9M78.8 167.8l-.4 .4M78.8 165.6l-.9 .9"/>
</g>
<!-- layer: 0 -->
<g fill="none" stroke="#000" stroke-width=".3">
<path d="M40.2 90.2h.1M40.2 94.7h.1M40.2 87.2v2.1M40.2 91.1v2.7M40.2 95.6v2.1M72 90.2h.1M72 94.7h.1M72 87.2v2.1M72 91.1v2.7M72 95.6v2.1M100.3 90.2h.1M100.3 94.7h.1"/>
<path d="M100.3 87.2v2.1M100.3 91.1v2.7M100.3 95.6v2.1M127.9 90.2h.1M127.9 94.7h.1M127.9 87.2v2.1M127.9 91.1v2.7M127.9 95.6v2.1M66.3 138h.1M66.3 135.7v1.4M66.3 138.9v2.7M66.3 142.5h.1"/>
<path d="M66.3 147h.1M66.3 151.5h.1M66.3 156h.1M66.3 143.4v2.7M66.3 147.9v2.7M66.3 152.4v2.7M66.3 156.9v1.5"/>
</g>
<g fill="#000" stroke="#000" stroke-width=".21">
<path d="M80.3 28.4l.4 2h-.7zM39 72.6l2-.3v.6zM71.2 72.3l2 .3-2 .3zM80 66.5h.7l-.4 2zM99.1 72.6l2-.3v.6zM127.1 72.3l2 .3-2 .3zM40.2 84l2-.4v.7zM70 83.6l2 .4-2 .3zM88.8 86.5h.6l-.3 2zM89.1 93.5l.3 2h-.6zM100.3 84l2-.4v.7zM100.3 97.7l2.9 .8-.4 .9z"/>
<path d="M108.6 88.5l.8 2.9-1 .1zM125.9 83.6l2 .4-2 .3zM133.2 84.5l.8 .6-2.3 2.1zM142.7 91l.3 2h-.7zM142.3 86.5h.7l-.3 2zM35.3 114.3l2-.3v.7zM78.2 114l2 .3-2 .4zM94 114.8l2-.3v.7zM104.5 114.5l2 .3-2 .4zM106.5 101.3l2.5 1.7-.7 .7zM106.5 114.8l2-.3v.7zM106.5 107.8l3.1 .3-.3 1z"/>
<path d="M119.6 114.5l2 .3-2 .4zM121.6 114.8l2-.3v.7zM132.1 114.5l2 .3-2 .4zM142.3 101.5h.7l-.3 2zM142.4 101.5h.6l-.3 2zM142.7 107l.3 2h-.6zM67.4 139.5l2.8 1.2-.6 .8z"/>
</g>
<path d="M99.1 88.5h2.5M65.8 136.4v21.1M66.7 136.4v21.1M68.8 138.3h5" fill="none" stroke="#000" stroke-width=".21"/>
<g fill="#fff" stroke="#fff" stroke-width=".35">
<path d="M256.5 196.4h14.2v3.6h-14.2z"/>
<path d="M221.4 117.8h12.5v3.6h-12.5z"/>
<path d="M221.4 121h10.6v3.6h-10.6z"/>
<path d="M221.4 130.6h42.3v3.6h-42.3z"/>
<path d="M221.4 124.2h36.7v3.6h-36.7z"/>
<path d="M221.4 127.4h20v3.6h-20z"/>
<path d="M19.8 192.6h137.8v3.6h-137.8z"/>
<path d="M221.4 133.8h40.6v3.7h-40.6z"/>
<path d="M256.6 188.4h25.7v2.4h-25.7z"/>
<path d="M256.6 186.4h30.7v2.4h-30.7z"/>
</g>
<text font-size="4.2" x="222" y="189.9">LBG23 600 mm</text>
<g font-size="3.5">
<text x="140.6" y="80.8">Detail 1</text>
<text x="112" y="98">1</text>
<text x="113.2" y="103.5">2</text>
<text x="115.6" y="108.2">3</text>
<text x="118.1" y="111.5">4</text>
<text x="86.9" y="151.8">5</text>
</g>
<g font-size="2.8">
<text x="62.4" y="126.8">Detail 1</text>
<text x="123.5" y="148.3">0.11 m3</text>
<text x="222" y="144.4">LEGEND:</text>
<text x="222" y="147.6">1 Pavement</text>
<text x="123.5" y="151.5">beton C 20/25</text>
<text x="123.5" y="154.7">concrete C 20/25</text>
<text x="221.9" y="154">3 Concrete foundation</text>
<text x="222" y="150.7">2 Chemical anchor M10, dl. min 200</text>
<text x="222" y="157.2">4 Compacted gravel base, depth min. 70 mm</text>
<text x="222" y="160.4">5 Counter nuts (for soil foundation)</text>
<text x="257.2" y="195.4">version: 2022/09</text>
<text x="20.2" y="198.6">Dimensions of products, fundations and anchors are informative only. The exact dimensions you get with our offer.</text>
</g>
<g font-size="2.2">
<text x="79.7" y="49.9" transform="rotate(-90 79.7 49.9)">800</text>
<text x="54.6" y="71.9">684</text>
<text x="112.6" y="71.9">600</text>
<text x="54.6" y="83.3">635</text>
<text x="112.6" y="83.3">550</text>
<text x="142" y="83.9" transform="rotate(-90 142 83.9)">50</text>
<text x="88.4" y="92.5" transform="rotate(-90 88.4 92.5)">100</text>
<text x="142" y="98.7" transform="rotate(-90 142 98.7)">250</text>
<text x="142" y="106.2" transform="rotate(-90 142 106.2)">70</text>
<text x="56.2" y="113.7">900</text>
<text x="98.8" y="114.2">250</text>
<text x="112.6" y="114.2">300</text>
<text x="126.4" y="114.2">250</text>
</g>
</svg>
